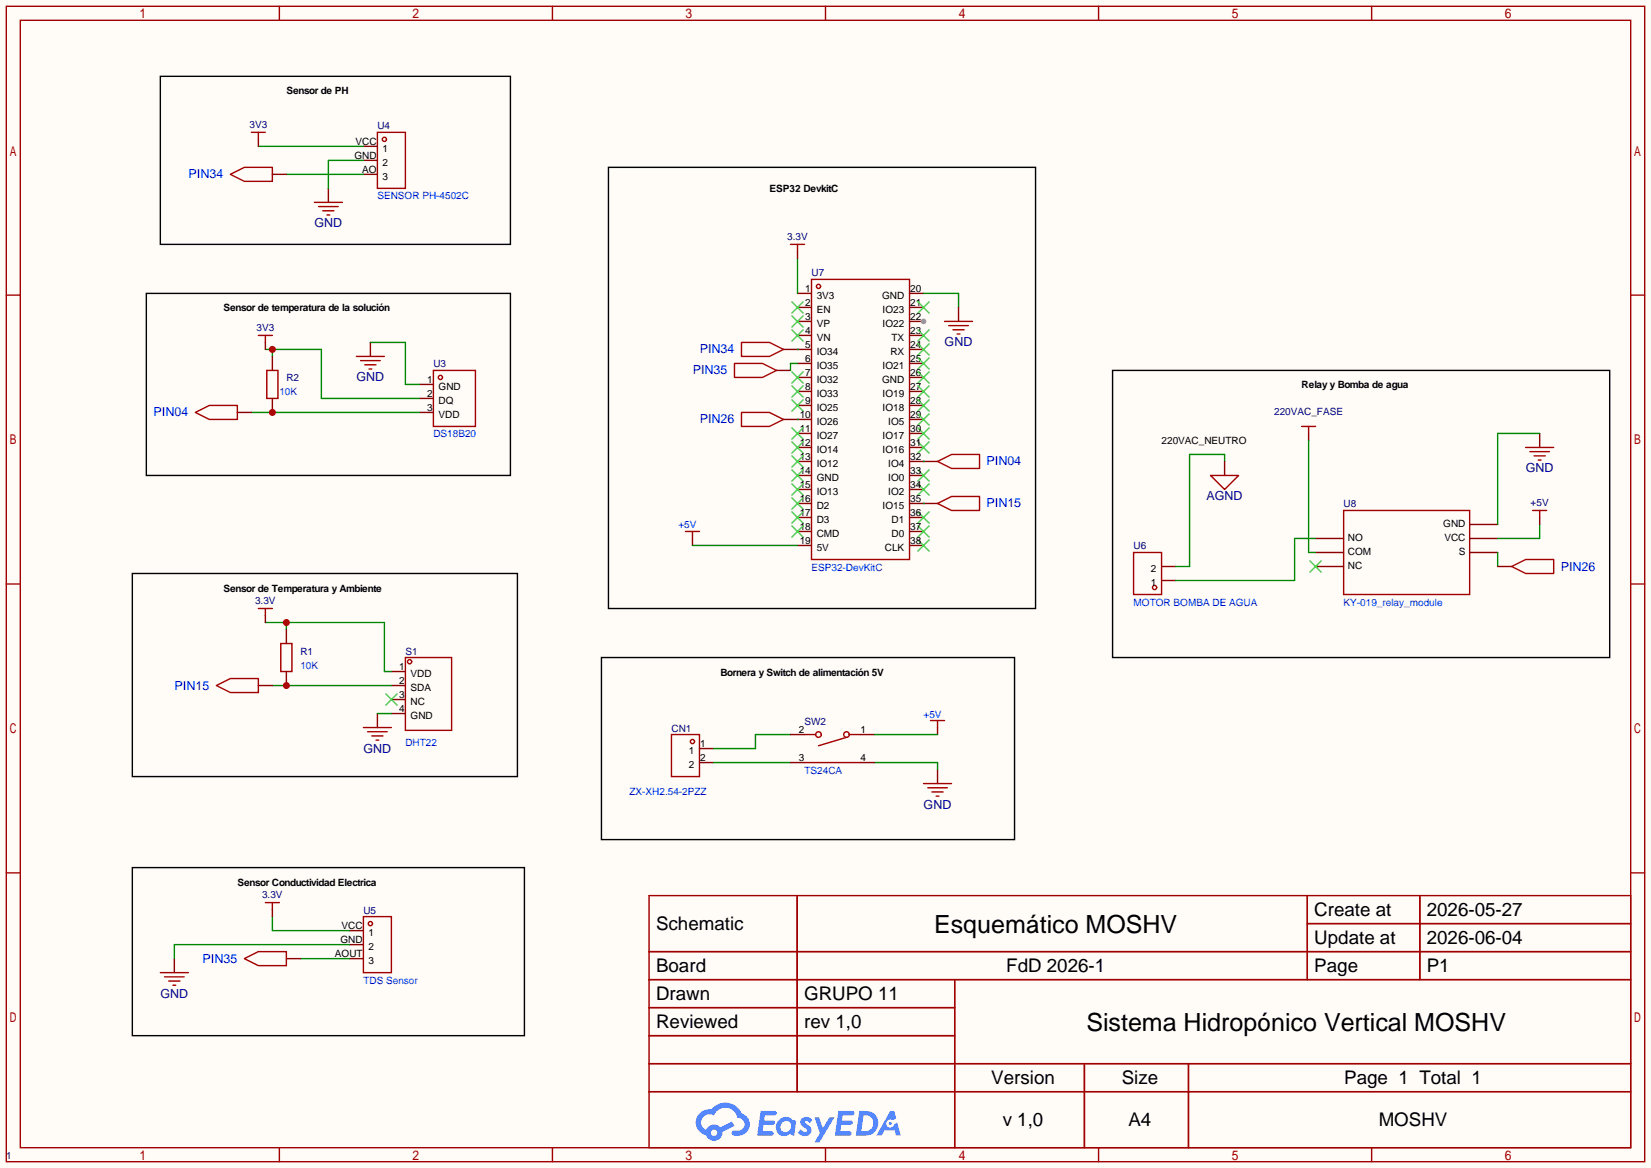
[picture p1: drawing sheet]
<svg xmlns="http://www.w3.org/2000/svg" width="299mm" height="212mm" viewBox="0 0 299 212" stroke-linecap="round" stroke-linejoin="round" font-family="sans-serif">
<path d="M0 0h299.5v211.8h-299.5z" fill="#fffcf7"/>
<g fill="none" stroke="#a10000" stroke-width=".25">
<path d="M1.1 1.1h297.2v209.6h-297.2zM3.7 3.7h292.1v204.5h-292.1zM50.7 1.1v2.6M100.2 1.1v2.6M149.7 1.1v2.6M199.3 1.1v2.6M248.8 1.1v2.6M1.1 53.5h2.6M295.8 53.5h2.5M1.1 105.9h2.6M295.8 105.9h2.5M1.1 158.3h2.6"/>
<path d="M295.8 158.3h2.5M117.7 162.4h178.1v45.8h-178.1zM117.7 172.6h178.1M117.7 177.7h178.1M144.6 162.4v35.6M173.2 177.7v30.5M237.1 162.4v15.3M237.1 167.5h58.7M257.5 162.4v15.3M117.7 182.8h55.5M117.7 192.9h178.1M117.7 187.8h55.5"/>
<path d="M117.7 198h178.1M196.7 192.9v15.3M215.6 192.9v15.3M50.7 208.2v2.5M100.2 208.2v2.5M149.7 208.2v2.5M199.3 208.2v2.5M248.8 208.2v2.5"/>
</g>
<g fill="#5487ff">
<path d="M145.5 202.8a1.3 1.3 0 0 1 1.8 .3l-.4 .6a.54 .54 0 0 0-.9-.2l.1 .2a1.58 1.58 0 0 1 1.1 1.6 1.43 1.43 0 0 1-2.5 .1l.5-.6a.64 .64 0 0 0 .5 .5 .64 .64 0 0 0 .7-.3l-.2-.2a1.6 1.6 0 0 1-1-1.6z"/>
<path d="M147.7 202.7h.9l.7 1.9 1.1-1.9h.9l-2.7 4.5h-.9l1-1.7z"/>
<path d="M138 201.5h1.6a1.31 1.31 0 0 1 1.2 .2 .4 .4 0 0 1-.3 .6h-1.8l-.1 .9h1.6a.4 .4 0 0 1 .4 .4 .4 .4 0 0 1-.4 .4h-1.7l-.2 1.2h.8a1.23 1.23 0 0 1 1.2 .2 .39 .39 0 0 1-.3 .6h-2.7z"/>
<path d="M152.1 201.5h1.6a1.32 1.32 0 0 1 1.3 .2 .39 .39 0 0 1-.4 .6h-1.7l-.2 .9h1.7a.4 .4 0 0 1 .3 .4 .4 .4 0 0 1-.4 .4h-1.7l-.2 1.2h.8a1.23 1.23 0 0 1 1.2 .2 .39 .39 0 0 1-.3 .6h-2.7z"/>
<path d="M161.5 201.5h.7l.4 1.3-.7 .4a.75 .75 0 0 0-1.1 .3 .75 .75 0 0 0 .5 1 .75 .75 0 0 0 .9-.6l.6-.3 .6 2.4h-.9l-.2-1h-1.9l-.5 1h-.9z"/>
<path d="M155.9 201.5l-.7 4.5h1.5a2.27 2.27 0 0 0 2.6-2.3 2.27 2.27 0 0 0-2.7-2.2zM156.6 202.3a1.5 1.5 0 0 1 1.8 1.5 1.5 1.5 0 0 1-1.9 1.4h-.3z"/>
<path d="M141.3 203.1a1.62 1.62 0 0 0-.4 2.1 1.62 1.62 0 0 0 2 .7l.4-.3 .3 .3 .5 .1 .3-2.5-.2-.3h-.4a1.58 1.58 0 0 0-2.5-.1zM141.9 203.6a.99 .99 0 0 1 1.6 .3 .99 .99 0 0 1-.9 1.4 .94 .94 0 0 1-1-.5 .94 .94 0 0 1 .3-1.2z"/>
<path d="M126.9 201.9a2.37 2.37 0 0 0 1.2 4 1.54 1.54 0 0 0 1.7 1 1.54 1.54 0 0 0 1.3-1.6l2.1-1.1-.5-.8-2 1.1a1.57 1.57 0 0 0-2.6 .4 1.5 1.5 0 0 1-.8-2.1 1.5 1.5 0 0 1 2.2-.5 2.23 2.23 0 0 1 2.3-1.4 2.23 2.23 0 0 1 2 1.8 1.16 1.16 0 0 1 1.2 1.1 1.16 1.16 0 0 1-1 1.3h-.7a.47 .47 0 0 0-.6 .3 .47 .47 0 0 0 .4 .6 2.23 2.23 0 0 0 2.3-.7 2.23 2.23 0 0 0 .4-2.3 2.16 2.16 0 0 0-1.3-1.1 3.2 3.2 0 0 0-5.4-.7l-1.2 .1zM129 205.4a.58 .58 0 0 1 1.1 0 .58 .58 0 0 1-1.1 0z"/>
<circle cx="161.5" cy="203.8" r=".28"/>
</g>
<g fill="none" stroke="#a10000" stroke-width=".25">
<path d="M68.5 24h5v10.2h-5zM147.2 50.7h17.8v50.8h-17.8zM78.6 67.2h7.6v10.1h-7.6zM73.5 119.3h8.4v13.2h-8.4zM205.6 100.2h5.1v7.6h-5.1zM65.9 166.2h5.1v10.2h-5.1z"/>
<circle cx="69.7" cy="25.3" r=".38"/>
<circle cx="148.5" cy="51.9" r=".38"/>
<circle cx="79.9" cy="68.5" r=".38"/>
<circle cx="209.4" cy="106.6" r=".38"/>
<circle cx="74.3" cy="120" r=".38"/>
<circle cx="67.2" cy="167.5" r=".38"/>
</g>
<g fill="none" stroke="#870000" stroke-width=".25">
<path d="M65.9 26.5h2.6M65.9 29.1h2.6M65.9 31.6h2.6M144.7 53.2h2.5M144.7 55.8h2.5M144.7 58.3h2.5M165 53.2h2.5M165 55.8h2.5M165 58.3h2.5M76.1 69.7h2.5M76.1 72.3h2.5M76.1 74.8h2.5"/>
<path d="M144.7 60.8h2.5M144.7 63.4h2.5M144.7 65.9h2.5M144.7 68.5h2.5M144.7 71h2.5M144.7 73.5h2.5M144.7 76.1h2.5M144.7 78.6h2.5M144.7 81.2h2.5M144.7 83.7h2.5M144.7 86.2h2.5M144.7 88.8h2.5"/>
<path d="M144.7 91.3h2.5M144.7 93.9h2.5M144.7 96.4h2.5M144.7 98.9h2.5M210.7 105.3h2.5M210.7 102.7h2.5M71 121.8h2.5M71 124.3h2.5M71 126.9h2.5M71 129.4h2.5M63.4 168.8h2.5M63.4 171.3h2.5"/>
<path d="M63.4 173.9h2.5"/>
</g>
<g fill="none" stroke="#3c3" stroke-width=".25">
<path d="M143.6 54.7l2.1 2.1M143.6 57.3l2.1 2M143.6 59.8l2.1 2M145.7 54.7l-2.1 2.1M145.7 57.3l-2.1 2M145.7 59.8l-2.1 2M166.5 54.7l2 2.1M168.5 54.7l-2 2.1M143.6 67.4l2.1 2.1M143.6 70l2.1 2M143.6 72.5l2.1 2M143.6 77.6l2.1 2"/>
<path d="M145.7 67.4l-2.1 2.1M145.7 70l-2.1 2M145.7 72.5l-2.1 2M145.7 77.6l-2.1 2M143.6 80.1l2.1 2.1M143.6 82.7l2.1 2M143.6 85.2l2.1 2M143.6 87.8l2.1 2M143.6 90.3l2.1 2M143.6 92.8l2.1 2.1M143.6 95.4l2.1 2M145.7 80.1l-2.1 2.1"/>
<path d="M145.7 82.7l-2.1 2M145.7 85.2l-2.1 2M145.7 87.8l-2.1 2M145.7 90.3l-2.1 2M145.7 92.8l-2.1 2.1M145.7 95.4l-2.1 2M70 125.9l2 2M72 125.9l-2 2"/>
</g>
<circle cx="167.5" cy="58.3" r=".51" fill="#999"/>
<g fill="none" stroke="#870000" stroke-width=".25">
<path d="M165 60.8h2.5M165 63.4h2.5M165 65.9h2.5M165 68.5h2.5M165 71h2.5M165 73.5h2.5M165 76.1h2.5M165 78.6h2.5M165 81.2h2.5M165 83.7h2.5M165 86.2h2.5M165 88.8h2.5"/>
<path d="M165 91.3h2.5M165 93.9h2.5M165 96.4h2.5M165 98.9h2.5"/>
</g>
<g fill="none" stroke="#3c3" stroke-width=".25">
<path d="M166.5 59.8l2 2M168.5 59.8l-2 2M166.5 62.4l2 2M166.5 64.9l2 2M166.5 67.4l2 2.1M166.5 70l2 2M166.5 72.5l2 2M166.5 75.1l2 2M166.5 77.6l2 2M168.5 62.4l-2 2M168.5 64.9l-2 2M168.5 67.4l-2 2.1"/>
<path d="M168.5 70l-2 2M168.5 72.5l-2 2M168.5 75.1l-2 2M168.5 77.6l-2 2M166.5 80.1l2 2.1M166.5 85.2l2 2M166.5 87.8l2 2M166.5 92.8l2 2.1M166.5 95.4l2 2M166.5 97.9l2 2M168.5 80.1l-2 2.1M168.5 85.2l-2 2"/>
<path d="M168.5 87.8l-2 2M168.5 92.8l-2 2.1M168.5 95.4l-2 2M168.5 97.9l-2 2"/>
</g>
<path d="M48.1 112.9h21.6v8.9h1.3M51.9 112.9v1.3" fill="none" stroke="#008700" stroke-width=".25"/>
<circle cx="51.9" cy="112.9" r=".63" fill="#c00"/>
<path d="M167.5 53.2h6.4v2.6M45.6 74.8h30.5M48.1 63.4h10.2v8.9h17.8M49.4 63.4v1.2" fill="none" stroke="#008700" stroke-width=".25"/>
<path d="M50.9 116.7h2.1v5.1h-2.1z" fill="none" stroke="#a10000" stroke-width=".25"/>
<path d="M51.9 114.2v2.5M51.9 121.8v2.5" fill="none" stroke="#870000" stroke-width=".25"/>
<circle cx="49.4" cy="63.4" r=".63" fill="#c00"/>
<path d="M48.4 67.2h2v5.1h-2z" fill="none" stroke="#a10000" stroke-width=".25"/>
<path d="M49.4 64.6v2.6M49.4 72.3v2.5" fill="none" stroke="#870000" stroke-width=".25"/>
<circle cx="49.4" cy="74.8" r=".63" fill="#c00"/>
<path d="M49.4 124.3h21.6" fill="none" stroke="#008700" stroke-width=".25"/>
<circle cx="51.9" cy="124.3" r=".63" fill="#c00"/>
<g fill="none" stroke="#870000" stroke-width=".25">
<path d="M46.9 25.3v1.2M49.4 31.6h2.5M59.6 34.2v2.5M144.7 45.6v1.3M173.9 55.8v2.5M43.1 74.8h2.5M48.1 62.1v1.3M67.2 62.1v2.5M140.8 67.2h2.6M142.1 63.4h2.6M142.1 76.1h2.6M237.4 78.6v1.3"/>
<path d="M279.3 78.6v2.6M125.6 97.7v1.2M167.5 83.7h2.6M167.5 91.3h2.6M222.1 83.7v2.5M238.6 97.7h5.1M266.6 95.1h5.1M266.6 97.7h5.1M279.3 93.9v1.2M48.1 111.6v1.3M238.6 100.2h5.1M238.6 102.7h5.1"/>
<path d="M266.6 100.2h5.1M271.7 102.7h2.5M46.9 124.3h2.5M68.5 129.4v2.6M126.9 135.8h2.5M126.9 138.3h2.5M143.4 138.3h2.5M143.4 133.2h2.5M156.1 138.3h2.5M156.1 133.2h2.5M170.1 132v1.2M170.1 139.6v2.5"/>
<path d="M31.6 173.9v2.5M49.4 165v1.2M51.9 173.9h2.6"/>
</g>
<g fill="none" stroke="#a10000" stroke-width=".25">
<path d="M41.8 31.6l2.5-1.2h5.1v2.5h-5.1zM45.6 24h2.5M46.9 24v1.3M57 36.7h5.1M57.8 37.5h3.5M58.5 38.2h2.1M59.3 39h.5M143.4 44.3h2.5M144.7 44.3v1.3M171.3 58.3h5.1M172.1 59.1h3.5M172.8 59.8h2.1"/>
<path d="M35.4 74.8l2.6-1.3h5.1v2.6h-5.1zM46.9 60.8h2.5M48.1 60.8v1.3M64.6 64.6h5.1M65.4 65.4h3.6M66.2 66.2h2M66.9 66.9h.5M133.2 65.9h5.1l2.5 1.3-2.5 1.3h-5.1zM134.5 62.1h5.1l2.5 1.3-2.5 1.2h-5.1zM134.5 74.8h5.1l2.5 1.3-2.5 1.2h-5.1zM173.6 60.6h.5M236.1 77.3h2.5"/>
<path d="M237.4 77.3v1.3M124.3 96.4h2.6M125.6 96.4v1.3M170.1 83.7l2.5-1.3h5.1v2.6h-5.1zM170.1 91.3l2.5-1.3h5.1v2.6h-5.1zM219.6 86.2h5.1l-2.6 2.6zM243.7 92.6h22.9v15.2h-22.9zM276.7 81.2h5.1M277.5 81.9h3.6M278 92.6h2.5M278.3 82.7h2M279 83.4h.5"/>
<path d="M279.3 92.6v1.3M46.9 110.4h2.5M48.1 110.4v1.2M274.2 102.7l2.5-1.2h5.1v2.5h-5.1zM39.2 124.3l2.6-1.2h5.1v2.5h-5.1zM65.9 132h5.1M66.7 132.7h3.5M67.4 133.5h2.1M68.2 134.2h.5M121.8 133.2h5.1v7.6h-5.1zM145.9 133.2h2.1M145.9 138.3h10.2"/>
<path d="M153.5 133.7l-5 1.6M154.1 133.2h2M168.8 130.7h2.5M170.1 130.7v1.3M167.5 142.1h5.1M168.3 142.9h3.5M169 143.6h2.1M169.8 144.4h.5M29.1 176.4h5.1M29.8 177.2h3.6M30.6 177.9h2M31.4 178.7h.5"/>
<path d="M44.3 173.9l2.6-1.3h5v2.5h-5zM48.1 163.7h2.6M49.4 163.7v1.3"/>
<circle cx="125.6" cy="134.5" r=".38"/>
<circle cx="148.5" cy="133.2" r=".51"/>
<circle cx="153.5" cy="133.2" r=".51"/>
</g>
<g fill="none" stroke="#008700" stroke-width=".25">
<path d="M46.9 26.5h19M51.9 31.6h14M65.9 29.1h-6.3v5.1M144.7 46.9v6.3M67.2 62.1h6.3v7.6h2.6M144.7 63.4h.1M144.7 76.1h.1M144.7 65.9h-1.3v1.3M237.4 79.9v20.3h1.2M279.3 78.6h-7.6v16.5M125.6 98.9h19.1M167.5 83.7h.1"/>
<path d="M167.5 91.3h.1M222.1 83.7v-1.3h-6.3v20.3h-2.6M238.6 97.7h-3.8v7.6h-21.6M279.3 95.1v2.6h-7.6M271.7 100.2v2.5M68.5 129.4h2.5M129.4 138.3h14M143.4 133.2h-6.4v2.6h-7.6M158.6 133.2h11.5M158.6 138.3h11.5v1.3M49.4 166.2v2.6h14M54.5 173.9h8.9"/>
<path d="M63.4 171.3h-31.8v2.6"/>
</g>
<path d="M237.6 101.7l2 2.1M239.6 101.7l-2 2.1" fill="none" stroke="#3c3" stroke-width=".25"/>
<path d="M29.1 13.8h63.5v30.5h-63.5zM110.4 30.4h77.4v80h-77.4zM26.5 53.2h66.1v33h-66.1zM201.8 67.2h90.2v52.1h-90.2zM24 104h69.9v36.8h-69.9zM109.1 119.3h74.9v33h-74.9zM24 157.4h71.1v30.4h-71.1z" fill="none" stroke="#000" stroke-width=".25"/>
<g font-size="4.5">
<text x="169.4" y="169.2">Esquemático MOSHV</text>
<text x="197.1" y="187">Sistema Hidropónico Vertical MOSHV</text>
</g>
<g font-size="3.4">
<text x="238.4" y="166.1">Create at</text>
<text x="258.8" y="166.1">2026-05-27</text>
<text x="119" y="168.7">Schematic</text>
<text x="238.4" y="171.2">Update at</text>
<text x="258.8" y="171.2">2026-06-04</text>
<text x="119" y="176.3">Board</text>
<text x="182.5" y="176.3">FdD 2026-1</text>
<text x="238.4" y="176.3">Page</text>
<text x="258.8" y="176.3">P1</text>
<text x="119" y="181.4">Drawn</text>
<text x="145.9" y="181.4">GRUPO 11</text>
<text x="119" y="186.5">Reviewed</text>
<text x="145.9" y="186.5">rev 1,0</text>
<text x="179.8" y="196.6">Version</text>
<text x="203.5" y="196.6">Size</text>
<text x="243.8" y="196.6">Page 1 Total 1</text>
<text x="181.9" y="204.2">v 1,0</text>
<text x="204.7" y="204.2">A4</text>
<text x="250.1" y="204.2">MOSHV</text>
</g>
<g font-size="2.3" fill="#00f">
<text x="34.2" y="32.3">PIN34</text>
<text x="126.9" y="64.1">PIN34</text>
<text x="125.6" y="67.9">PIN35</text>
<text x="27.9" y="75.5">PIN04</text>
<text x="126.9" y="76.8">PIN26</text>
<text x="178.9" y="84.4">PIN04</text>
<text x="178.9" y="92">PIN15</text>
<text x="283.1" y="103.5">PIN26</text>
<text x="31.7" y="125.1">PIN15</text>
<text x="36.7" y="174.6">PIN35</text>
</g>
<g font-size="2.3" fill="#000080">
<text x="57" y="41.2">GND</text>
<text x="171.3" y="62.8">GND</text>
<text x="64.7" y="69.2">GND</text>
<text x="276.8" y="85.7">GND</text>
<text x="218.8" y="90.8">AGND</text>
<text x="65.9" y="136.5">GND</text>
<text x="167.5" y="146.6">GND</text>
<text x="29.1" y="180.9">GND</text>
</g>
<g font-size="1.8">
<text x="51.9" y="17.1">Sensor de PH</text>
<text x="64.3" y="28.8">GND</text>
<text x="64.5" y="26.2">VCC</text>
<text x="69.4" y="27.5">1</text>
<text x="65.7" y="31.3">AO</text>
<text x="69.4" y="30">2</text>
<text x="69.4" y="32.6">3</text>
<text x="139.6" y="34.9">ESP32 DevkitC</text>
<text x="146.1" y="52.9">1</text>
<text x="165.1" y="52.9">20</text>
<text x="40.5" y="56.5">Sensor de temperatura de la solución</text>
<text x="146.1" y="55.4">2</text>
<text x="146.1" y="58">3</text>
<text x="148.1" y="54.2">3V3</text>
<text x="148.1" y="56.7">EN</text>
<text x="148.1" y="59.3">VP</text>
<text x="160" y="54.2">GND</text>
<text x="160.1" y="56.7">IO23</text>
<text x="160.1" y="59.3">IO22</text>
<text x="165.1" y="55.4">21</text>
<text x="165.1" y="58">22</text>
<text x="146.1" y="60.5">4</text>
<text x="146.1" y="63.1">5</text>
<text x="146.1" y="65.6">6</text>
<text x="148.1" y="61.8">VN</text>
<text x="148.1" y="64.3">IO34</text>
<text x="161.5" y="64.3">RX</text>
<text x="161.7" y="61.8">TX</text>
<text x="165.1" y="60.5">23</text>
<text x="165.1" y="63.1">24</text>
<text x="165.1" y="65.6">25</text>
<text x="77.5" y="69.4">1</text>
<text x="77.5" y="72">2</text>
<text x="79.6" y="70.7">GND</text>
<text x="146.1" y="68.1">7</text>
<text x="146.1" y="70.7">8</text>
<text x="148.1" y="66.9">IO35</text>
<text x="148.1" y="69.4">IO32</text>
<text x="148.1" y="72">IO33</text>
<text x="160" y="69.4">GND</text>
<text x="160.1" y="66.9">IO21</text>
<text x="160.1" y="72">IO19</text>
<text x="165.1" y="68.1">26</text>
<text x="165.1" y="70.7">27</text>
<text x="236.1" y="70.4">Relay y Bomba de agua</text>
<text x="77.5" y="74.5">3</text>
<text x="79.6" y="73.2">DQ</text>
<text x="79.6" y="75.8">VDD</text>
<text x="145" y="75.8">10</text>
<text x="146.1" y="73.2">9</text>
<text x="148.1" y="74.5">IO25</text>
<text x="148.1" y="77">IO26</text>
<text x="160.1" y="74.5">IO18</text>
<text x="161.1" y="77">IO5</text>
<text x="165.1" y="73.2">28</text>
<text x="165.1" y="75.8">29</text>
<text x="145" y="78.3">11</text>
<text x="145" y="80.8">12</text>
<text x="145" y="83.4">13</text>
<text x="148.1" y="79.6">IO27</text>
<text x="148.1" y="82.1">IO14</text>
<text x="160.1" y="79.6">IO17</text>
<text x="160.1" y="82.1">IO16</text>
<text x="165.1" y="78.3">30</text>
<text x="165.1" y="80.8">31</text>
<text x="165.1" y="83.4">32</text>
<text x="210.7" y="80.6">220VAC_NEUTRO</text>
<text x="145" y="85.9">14</text>
<text x="145" y="88.5">15</text>
<text x="148.1" y="84.7">IO12</text>
<text x="148.1" y="87.2">GND</text>
<text x="148.1" y="89.7">IO13</text>
<text x="161.1" y="84.7">IO4</text>
<text x="161.1" y="87.2">IO0</text>
<text x="161.1" y="89.7">IO2</text>
<text x="165.1" y="85.9">33</text>
<text x="165.1" y="88.5">34</text>
<text x="145" y="91">16</text>
<text x="145" y="93.5">17</text>
<text x="148.1" y="92.3">D2</text>
<text x="148.1" y="94.8">D3</text>
<text x="160.1" y="92.3">IO15</text>
<text x="161.7" y="94.8">D1</text>
<text x="165.1" y="91">35</text>
<text x="165.1" y="93.5">36</text>
<text x="261.8" y="95.6">GND</text>
<text x="145" y="96.1">18</text>
<text x="145" y="98.6">19</text>
<text x="148.1" y="97.4">CMD</text>
<text x="148.1" y="99.9">5V</text>
<text x="160.5" y="99.9">CLK</text>
<text x="161.7" y="97.4">D0</text>
<text x="165.1" y="96.1">37</text>
<text x="165.1" y="98.6">38</text>
<text x="244.5" y="98.1">NO</text>
<text x="244.5" y="100.7">COM</text>
<text x="262" y="98.1">VCC</text>
<text x="264.6" y="100.7">S</text>
<text x="40.5" y="107.3">Sensor de Temperatura y Ambiente</text>
<text x="208.7" y="106.2">1</text>
<text x="208.7" y="103.7">2</text>
<text x="244.5" y="103.2">NC</text>
<text x="72.4" y="121.5">1</text>
<text x="72.4" y="124">2</text>
<text x="74.5" y="122.8">VDD</text>
<text x="74.5" y="125.3">SDA</text>
<text x="130.7" y="122.5">Bornera y Switch de alimentación 5V</text>
<text x="72.4" y="126.6">3</text>
<text x="72.4" y="129.1">4</text>
<text x="74.5" y="127.8">NC</text>
<text x="74.5" y="130.4">GND</text>
<text x="124.9" y="136.7">1</text>
<text x="127" y="135.5">1</text>
<text x="127" y="138">2</text>
<text x="144.9" y="138">3</text>
<text x="144.9" y="132.9">2</text>
<text x="156.1" y="138">4</text>
<text x="156.1" y="132.9">1</text>
<text x="124.9" y="139.3">2</text>
<text x="43.1" y="160.6">Sensor Conductividad Electrica</text>
<text x="60.7" y="173.6">AOUT</text>
<text x="61.8" y="171">GND</text>
<text x="62" y="168.5">VCC</text>
<text x="66.9" y="169.7">1</text>
<text x="66.9" y="172.3">2</text>
<text x="66.9" y="174.8">3</text>
</g>
<g font-size="1.8" fill="#000080">
<text x="45.3" y="23.2">3V3</text>
<text x="68.5" y="23.5">U4</text>
<text x="142.8" y="43.5">3.3V</text>
<text x="147.2" y="50.1">U7</text>
<text x="46.5" y="60">3V3</text>
<text x="51.9" y="69.2">R2</text>
<text x="78.6" y="66.6">U3</text>
<text x="231.1" y="75.3">220VAC_FASE</text>
<text x="243.7" y="92">U8</text>
<text x="277.6" y="91.8">+5V</text>
<text x="205.6" y="99.7">U6</text>
<text x="46.3" y="109.6">3.3V</text>
<text x="54.5" y="118.7">R1</text>
<text x="73.5" y="118.7">S1</text>
<text x="145.9" y="131.4">SW2</text>
<text x="121.8" y="132.7">CN1</text>
<text x="47.5" y="162.9">3.3V</text>
<text x="65.9" y="165.7">U5</text>
<text x="1.1" y="210.1">1</text>
</g>
<g font-size="1.8" fill="#00f">
<text x="68.5" y="36.2">SENSOR PH-4502C</text>
<text x="50.7" y="71.7">10K</text>
<text x="78.6" y="79.3">DS18B20</text>
<text x="123.1" y="95.8">+5V</text>
<text x="147.2" y="103.5">ESP32-DevKitC</text>
<text x="205.6" y="109.8">MOTOR BOMBA DE AGUA</text>
<text x="243.7" y="109.8">KY-019_relay_module</text>
<text x="54.5" y="121.2">10K</text>
<text x="167.5" y="130.1">+5V</text>
<text x="73.5" y="135.2">DHT22</text>
<text x="145.9" y="140.3">TS24CA</text>
<text x="114.2" y="144.1">ZX-XH2.54-2PZZ</text>
<text x="65.9" y="178.4">TDS Sensor</text>
</g>
</svg>
